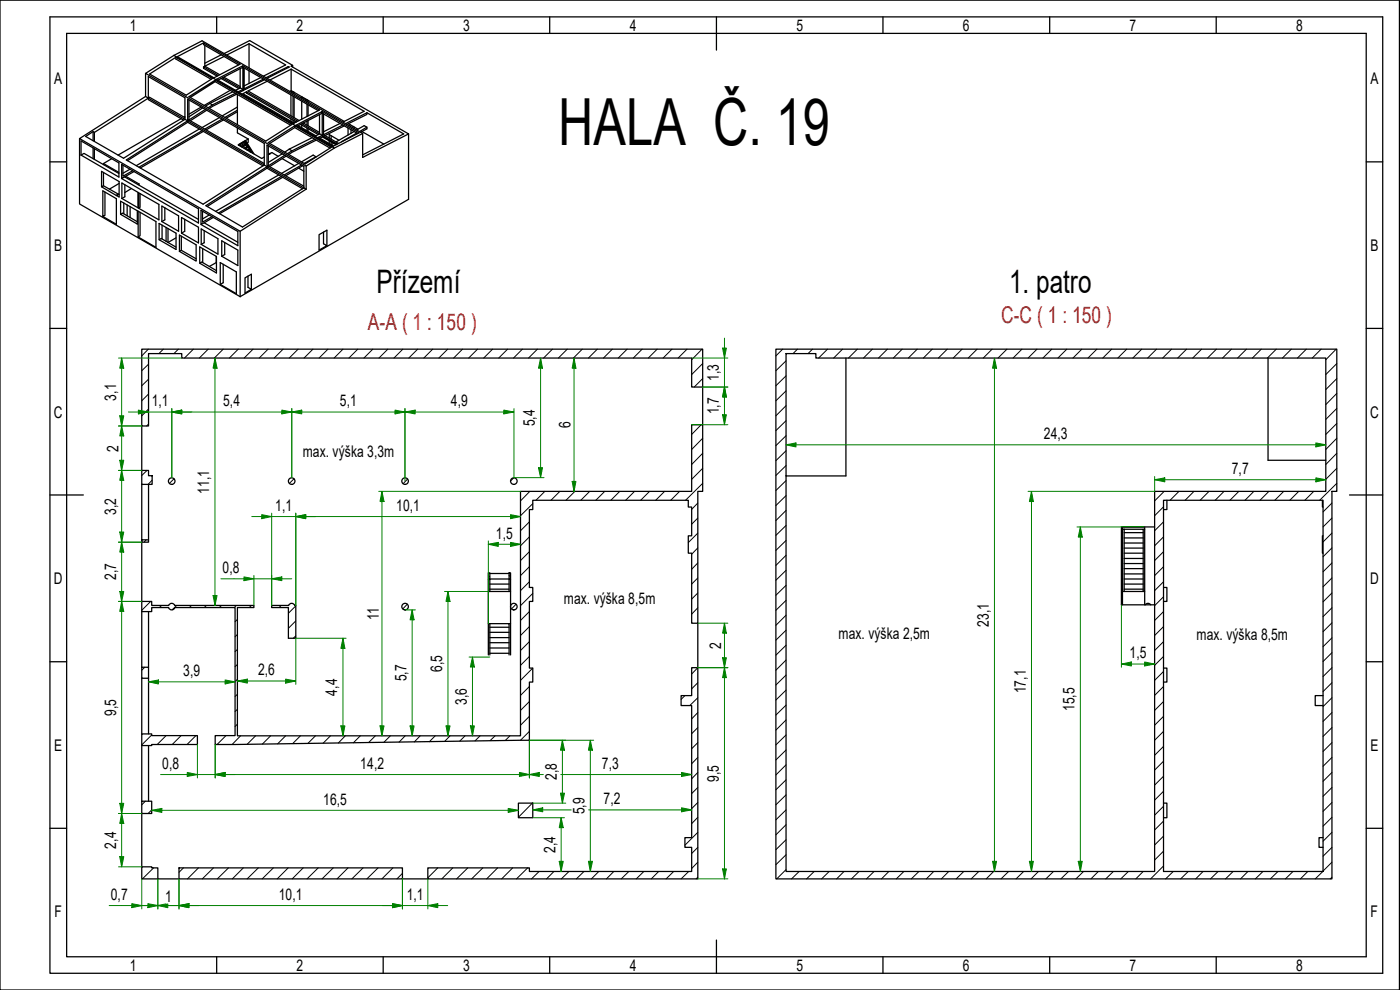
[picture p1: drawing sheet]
<svg xmlns="http://www.w3.org/2000/svg" width="420mm" height="297mm" viewBox="0 0 420 297" stroke-linecap="round" stroke-linejoin="round" font-family="sans-serif">
<g fill="none" stroke="#000" stroke-width=".3">
<path d="M44.5 104.8l-2 2M44.6 118.2l-2.1 2.1M44.6 113.8l-2.1 1.9M44.6 109.3l-2.1 1.9M49 104.8l-1.3 1.3M53.5 104.8l-1.3 1.3M58 104.8l-2.6 2.6M62.5 104.8l-2.7 2.6M67 104.8l-2.7 2.6M71.5 104.8l-2.7 2.6M75.9 104.8l-2.6 2.6M80.5 104.8l-2.7 2.6"/>
<path d="M85 104.8l-2.7 2.6M89.5 104.8l-2.7 2.6M93.9 104.8l-2.7 2.6M98.4 104.8l-2.6 2.6M102.9 104.8l-2.6 2.6M107.4 104.8l-2.7 2.6M111.9 104.8l-2.7 2.6M116.4 104.8l-2.7 2.6M120.9 104.8l-2.7 2.6M125.3 104.8l-2.6 2.6M129.9 104.8l-2.7 2.6M134.4 104.8l-2.7 2.6"/>
<path d="M138.8 104.8l-2.7 2.6M143.3 104.8l-2.6 2.6M147.8 104.8l-2.6 2.6M152.3 104.8l-2.6 2.6M156.8 104.8l-2.7 2.6M161.3 104.8l-2.7 2.6M165.8 104.8l-2.7 2.6M170.2 104.8l-2.6 2.6M174.8 104.8l-2.7 2.6M179.3 104.8l-2.7 2.6M183.8 104.8l-2.7 2.6M188.2 104.8l-2.7 2.6"/>
<path d="M192.7 104.8l-2.6 2.6M197.2 104.8l-2.6 2.6M201.7 104.8l-2.7 2.6M206.2 104.8l-2.7 2.6M210.7 104.8l-3.1 3.1M210.9 109.1l-3.3 3.3M210.9 113.6l-2.6 2.5M234.9 104.8l-2 2M235.9 117.3l-3 3M235.9 112.8l-3 2.9M235.9 108.3l-3 2.9M239.3 104.8l-1.3 1.3"/>
<path d="M243.8 104.8l-1.3 1.3M248.3 104.8l-2.6 2.6M252.9 104.8l-2.7 2.6M257.3 104.8l-2.7 2.6M261.8 104.8l-2.7 2.6M266.3 104.8l-2.6 2.6M270.8 104.8l-2.7 2.6M275.3 104.8l-2.7 2.6M279.8 104.8l-2.7 2.6M284.3 104.8l-2.7 2.6M288.7 104.8l-2.6 2.6M293.2 104.8l-2.6 2.6"/>
<path d="M297.8 104.8l-2.7 2.6M302.2 104.8l-2.7 2.6M306.7 104.8l-2.7 2.6M311.2 104.8l-2.7 2.6M315.7 104.8l-2.7 2.6M320.2 104.8l-2.7 2.6M324.7 104.8l-2.7 2.6M329.2 104.8l-2.7 2.6M333.6 104.8l-2.6 2.6M338.1 104.8l-2.6 2.6M342.6 104.8l-2.6 2.6M347.1 104.8l-2.7 2.6"/>
<path d="M351.6 104.8l-2.7 2.6M356.1 104.8l-2.7 2.6M360.6 104.8l-2.7 2.6M365.1 104.8l-2.7 2.6M369.6 104.8l-2.7 2.6M374.1 104.8l-2.7 2.6M378.5 104.8l-2.6 2.6M383 104.8l-2.6 2.6M387.5 104.8l-2.6 2.6M392 104.8l-2.6 2.6M396.5 104.8l-2.7 2.6M401 104.8l-3.1 3.1"/>
<path d="M401.2 118l-3.3 3.4M401.2 113.6l-3.3 3.3M401.2 109.1l-3.3 3.3M44.6 127.2l-.6 .6M44.6 122.7l-2.1 2.1M210.4 127.4l-2.8 3M210.9 136l-3.3 3.4M210.9 131.5l-3.3 3.4M235.9 139.7l-3 3M235.9 135.2l-3 3M235.9 130.7l-3 3M235.9 126.2l-3 3"/>
<path d="M235.9 121.7l-3 3.1M401.2 136l-3.3 3.4M401.2 131.5l-3.3 3.4M401.2 127l-3.3 3.4M401.2 122.5l-3.3 3.3M44.1 141.1l-1.6 1.6M45.7 144.1l-1.3 1.2M52.3 143.6l-1.4 1.4M88.3 143.6l-1.4 1.4M122.3 143.7l-1.3 1.4M154.2 143.4l-.9 .9M158.9 156.6l-2.7 2.6"/>
<path d="M159 147.4l-2.8 2.9M159.9 151.1l-3.7 3.6M163.5 147.4l-2.7 2.7M168 147.4l-2.6 2.7M172.5 147.4l-2.6 2.7M177 147.4l-2.7 2.7M181.5 147.4l-2.7 2.7M186 147.4l-2.7 2.7M190.4 147.4l-2.6 2.7M194.9 147.4l-2.6 2.7M199.5 147.4l-2.7 2.7M204 147.4l-2.7 2.7"/>
<path d="M209.4 159.9l-2.8 2.9M209.4 155.4l-1.8 1.9M209.4 150.9l-1.8 1.9M210.9 145l-5.2 5.1M210.9 140.5l-3.3 3.3M235.9 157.7l-3 2.9M235.9 153.1l-3 3.1M235.9 148.7l-3 3M235.9 144.2l-3 3M349.2 156.6l-2.7 2.6M349.2 152.1l-2.7 2.6M349.4 147.4l-2.9 2.9"/>
<path d="M353.8 147.4l-2.6 2.7M358.3 147.4l-2.6 2.7M362.8 147.4l-2.6 2.7M367.3 147.4l-2.6 2.7M371.8 147.4l-2.7 2.7M376.3 147.4l-2.7 2.7M380.8 147.4l-2.7 2.7M385.3 147.4l-2.7 2.7M389.8 147.4l-2.7 2.7M394.3 147.4l-2.7 2.7M399.7 159.9l-2.6 2.7M399.7 155.4l-2.6 2.7"/>
<path d="M399.7 150.9l-2.6 2.7M401.2 145l-5.2 5.1M401.2 140.5l-3.3 3.3M43.9 162l-.7 .7M146.6 172.6l.4 .6M152.8 172.6l.4 .5M158.9 174.5l-2.7 2.7M158.9 170l-2.7 2.7M158.9 165.5l-2.7 2.7M158.9 161.1l-2.7 2.7M159.9 178l-3.7 3.7M209.4 177.9l-1.8 1.9"/>
<path d="M209.4 173.4l-1.8 1.8M209.4 168.9l-1.8 1.9M209.4 164.4l-1.8 1.9M235.9 175.6l-3 3M235.9 171.1l-3 3M235.9 166.6l-3 3.1M235.9 162.2l-3 2.9M349.2 179.1l-2.7 2.6M349.2 174.5l-2.7 2.7M349.2 170l-2.7 2.7M349.2 165.5l-2.7 2.7M349.2 161.1l-2.7 2.7"/>
<path d="M399.7 177.9l-2.6 2.7M399.7 173.4l-2.6 2.7M399.7 168.9l-2.6 2.7M399.7 164.4l-2.6 2.7M45.2 180.5l-2.7 2.6M48.5 181.7l-.7 .6M53 181.7l-1.3 1.2M57.5 181.7l-.7 .6M62 181.7l-.7 .6M66.5 181.7l-.7 .6M70.9 181.7l-.6 .6M71.2 199.4l-.7 .6"/>
<path d="M71.2 194.9l-.7 .6M71.2 190.4l-.7 .7M71.2 185.9l-.7 .6M75.4 181.7l-.6 .6M84.4 181.7l-.6 .6M88.8 186.3l-2.2 2.2M88.8 181.8l-2.2 2.2M88.8 190.8l-.8 .7M122.2 181.3l-1.3 1.4M154.9 181.3l-1.4 1.4M158.9 197l-2.7 2.6M158.9 192.5l-2.7 2.7"/>
<path d="M158.9 188l-2.7 2.7M158.9 183.5l-2.7 2.7M209.4 186.9l-.1 .1M209.4 182.4l-1.8 1.9M235.9 198l-3 3.1M235.9 193.6l-3 3M235.9 189.1l-3 3M235.9 184.6l-3 3M235.9 180.1l-3 3M349.2 197l-2.7 2.6M349.2 192.5l-2.7 2.7M349.2 188l-2.7 2.7"/>
<path d="M349.2 183.5l-2.7 2.7M399.7 195.8l-2.6 2.7M399.7 191.4l-2.6 2.6M399.7 186.9l-2.6 2.6M399.7 182.4l-2.6 2.6M43.4 200.2l-.9 .9M71.2 217.3l-.7 .7M71.2 212.8l-.7 .7M71.2 208.3l-.7 .7M71.2 203.8l-.7 .7M158.9 219.4l-2.7 2.7M158.9 214.9l-2.7 2.7"/>
<path d="M158.9 210.5l-2.7 2.7M158.9 206l-2.7 2.6M159.9 200.5l-3.7 3.6M205.5 208.7l-1.1 1.2M209.4 218.3l-1.8 1.8M209.4 213.8l-1.8 1.9M209.4 209.3l-2.4 2.4M209.4 204.8l-1.8 1.9M209.4 200.3l-1.8 1.9M235.9 216l-3 3.1M235.9 211.6l-3 3M235.9 207.1l-3 2.9"/>
<path d="M235.9 202.6l-3 2.9M349.2 219.4l-2.7 2.7M349.2 214.9l-2.7 2.7M349.2 210.5l-2.7 2.7M349.2 206l-2.7 2.6M349.2 201.5l-2.7 2.6M399.7 218.3l-2.6 2.7M399.7 213.8l-2.6 2.7M399.7 209.3l-2.6 2.7M399.7 204.8l-2.6 2.7M399.7 200.3l-2.6 2.7M45.5 220.5l-3 3"/>
<path d="M49.8 220.7l-2.6 2.7M54.4 220.7l-2.7 2.7M58.8 220.7l-2.7 2.7M67.8 220.7l-2.6 2.7M72.2 220.8l-2.5 2.6M76.7 220.8l-2.5 2.5M81.2 220.8l-2.5 2.5M85.7 220.8l-2.4 2.4M90.2 220.8l-2.4 2.3M94.7 220.8l-2.3 2.3M99.2 220.8l-2.2 2.2M103.6 220.8l-2.1 2.1"/>
<path d="M108.1 220.8l-2.1 2.1M112.6 220.8l-2 2M117.2 220.8l-2 1.9M121.6 220.8l-1.8 1.9M126.1 220.8l-1.8 1.8M130.6 220.8l-1.8 1.8M135.1 220.8l-1.7 1.7M139.6 220.8l-1.6 1.6M144.1 220.8l-1.5 1.5M148.6 220.8l-1.5 1.4M153 220.8l-1.4 1.4M209.4 236.3l-1.8 1.8"/>
<path d="M209.4 231.8l-1.8 1.9M209.4 227.3l-1.8 1.9M209.4 222.8l-1.8 1.8M235.9 238.5l-3 3M235.9 234l-3 3M235.9 229.5l-3 3M235.9 225l-3 3M235.9 220.5l-3 3M349.2 237.4l-2.7 2.7M349.2 232.9l-2.7 2.7M349.2 228.4l-2.7 2.7M349.2 224l-2.7 2.6"/>
<path d="M399.7 236.3l-2.6 2.6M399.7 231.8l-2.6 2.6M399.7 227.3l-2.6 2.6M399.7 222.8l-2.6 2.7M43.6 240.4l-1.1 1.1M45.5 243l-1.1 1.1M159.8 241l-4.2 4.2M209.4 258.7l-1.8 1.9M209.4 254.2l-1.8 1.9M209.4 249.7l-3.9 3.9M209.4 245.2l-1.8 1.9M209.4 240.8l-1.8 1.8"/>
<path d="M235.9 256.5l-3 2.9M235.9 252l-3 2.9M235.9 247.4l-3 3.1M235.9 243l-3 3M349.2 259.8l-3.9 3.9M349.2 255.4l-2.7 2.6M349.2 250.9l-2.7 2.6M349.2 246.4l-2.7 2.6M349.2 241.9l-2.7 2.7M399.7 258.7l-2.6 2.7M399.7 254.2l-2.6 2.7M399.7 249.7l-2.6 2.7"/>
<path d="M399.7 245.2l-2.6 2.7M399.7 240.8l-2.6 2.6M46.1 260.4l-3.4 3.3M47.4 263.6l-.2 .1M55.1 260.4l-1.4 1.3M59.6 260.4l-3.3 3.3M64.1 260.4l-3.4 3.3M68.6 260.4l-3.4 3.3M73 260.4l-3.3 3.3M77.5 260.4l-3.3 3.3M82 260.4l-3.3 3.3M86.5 260.4l-3.3 3.3"/>
<path d="M91 260.4l-3.3 3.3M95.5 260.4l-3.4 3.3M100 260.4l-3.4 3.3M104.5 260.4l-3.3 3.3M109 260.4l-3.4 3.3M113.5 260.4l-3.4 3.3M117.9 260.4l-3.3 3.3M120.8 262.1l-1.7 1.6M131.4 260.4l-3 3M135.9 260.4l-3.3 3.3M140.4 260.4l-3.4 3.3M144.9 260.4l-3.4 3.3"/>
<path d="M149.4 260.4l-3.4 3.3M153.9 260.4l-3.3 3.3M158.4 260.4l-3.4 3.3M161.8 261.5l-2.3 2.2M166.2 261.5l-2.2 2.2M170.8 261.5l-2.3 2.2M175.3 261.5l-2.3 2.2M179.7 261.5l-2.2 2.2M184.2 261.5l-2.2 2.2M188.7 261.5l-2.3 2.2M193.2 261.5l-2.3 2.2M197.7 261.5l-2.2 2.2"/>
<path d="M202.2 261.5l-2.3 2.2M206.7 261.5l-2.3 2.2M209.4 263.2l-.5 .5M235.9 260.9l-2.8 2.8M239.8 261.5l-2.2 2.2M244.3 261.5l-2.2 2.2M248.9 261.5l-2.3 2.2M253.3 261.5l-2.2 2.2M257.8 261.5l-2.3 2.2M262.3 261.5l-2.3 2.2M266.8 261.5l-2.3 2.2M271.3 261.5l-2.3 2.2"/>
<path d="M275.8 261.5l-2.3 2.2M280.2 261.5l-2.2 2.2M284.7 261.5l-2.2 2.2M289.2 261.5l-2.2 2.2M293.8 261.5l-2.3 2.2M298.2 261.5l-2.2 2.2M302.7 261.5l-2.3 2.2M307.2 261.5l-2.3 2.2M311.7 261.5l-2.3 2.2M316.2 261.5l-2.3 2.2M320.7 261.5l-2.3 2.2M325.2 261.5l-2.3 2.2"/>
<path d="M329.6 261.5l-2.2 2.2M334.1 261.5l-2.2 2.2M338.6 261.5l-2.2 2.2M343.1 261.5l-2.2 2.2M352.1 261.5l-2.3 2.2M356.6 261.5l-2.3 2.2M361.1 261.5l-2.3 2.2M365.6 261.5l-2.3 2.2M370.1 261.5l-2.3 2.2M374.5 261.5l-2.2 2.2M379 261.5l-2.3 2.2M383.5 261.5l-2.2 2.2"/>
<path d="M388 261.5l-2.2 2.2M392.5 261.5l-2.2 2.2M397 261.5l-2.3 2.2M399.7 263.2l-.5 .5"/>
</g>
<g fill="none" stroke="#000" stroke-width=".38">
<path d="M52.8 17.2v.5l10.6 6.1M61.1 12.9l-7.9 4.1 11 6.4 7.9-4.2-11-6.3v.5l10.5 6.1M61.5 13.6v6.3M61.5 19.9l-.4 .2M61.5 19.9l4.4 2.5M66.4 16.4l-4.9 2.6M67.2 16.9l-5.7 3M67.3 16.1l7.6-3.9 12.9 7.4-.4 .3 35.2 20.3-13.8 7v-7.1l-48.2-27.9-8.4 4.4M72.9 19.7l23 13.3-7.9 4.1-23-13.3 7.9-4.1v.5l22.6 13M74.7 13.1l-6.6 3.4M74.7 13.1l11 6.4-6.6 3.3M74.7 13.1v7.2"/>
<path d="M86.5 20l.3 .1-6.6 3.4M86.5 20l-6.6 3.3M86.5 20v.3M87.8 19.6v.5M27.9 39.5v2.7M28.3 39.7v2.7M43.7 22l8.5-5.4 48.1 27.8-8.4 5.4zM43.7 28.9l-19.8 12.7 48.2 27.8 19.8-12.6M43.7 28.9l.8 .5M43.7 22v6.9M44.5 29.4l-16.2 10.3-.4-.2-2.2 1.4 11.4 6.6 18.4-11.7M44.5 29.4v.5l10.6 6.2"/>
<path d="M44.5 29.4v-6.4l11 6.3v6.5M44.5 29.4l.4-.2 10.6 6.1M44.5 29.4l11 6.4M44.9 22.2l7.9-5 11 6.3-7.9 5.1zM54.4 35.6l-19 10.9M55.5 35.8l.8 .4M55.5 35l-.3 .1M56.3 36.2v.5l22.6 13.1M56.3 36.2l-18.4 11.8 23.1 13.3 18.3-11.8M56.3 36.7l-18 11.5M56.3 36.2l23 13.3M56.7 36l-.4 .2v-6.4l23 13.2v6.5"/>
<path d="M56.7 30v6M56.7 36l22.6 13.1M59.8 38.7l-18.9 11M60.4 32.1l-3.7 2.2M60.6 39.2l-18.9 11M60.8 32.4l-4.1 2.6M61 39.4l-18.9 11M61.7 32.8l-5 3.2M62 33.1l-4.9 3.1M63 31l.8 .5M63 31l-1.3 .9M63.8 31.5l-1.4 .9"/>
<path d="M64.6 24.1l23 13.2-7.8 5-23.1-13.3 7.9-4.9v.4l-7.5 4.8M64.6 24.5l22.6 13.1M65.5 22.7l-4.4-2.6v.4l4.1 2.3M65.8 35.3l-5.2 3M66.4 23.5l5.3 3.1M66.7 35.7l-5.2 3M66.7 23.4l5.4 3-1.4 .7M67.1 36l-5.3 3M67.2 23.2l4.9 2.8M69.1 27.1l-7.9 4.6M69.8 27.5l-6.8 3.5M70.7 28l-6.9 3.5"/>
<path d="M71.1 28.2l-8.3 4.4M71.2 32.1l-4.5 2.7M71.2 33.1l-3.7 2.1M71.2 33.5l-3.3 2M71.2 28.4v9.1M71.2 38.4v1.5l3.3 1.8M72.1 20.6v5.7l.8 .5-1.4 .7M72.9 27.2v-.4l.3 .2-1.4 .7M73.3 20.4v6.3l-.4 .1v-6.6l-7.5 3.9M74 27.5l-1.1 .6 15.4 8.8v-.7M74 27.5v.4l15 8.7M74 27.5l15.3 8.9"/>
<path d="M74.7 21.3v3.8M78.2 23.3l-4.9 2.5M79.1 23.7l-5.8 3 .3 .1 5.8-2.9M80.2 24.4l-5.8 2.9 15.4 8.9M87.3 27.2v.4M87.3 28.5v6.3M87.3 35.7v.7M87.4 27.2l.6 .3M87.4 20.8v6.4l15.9 9.2M87.4 20.8l-6.4 3.2M87.4 20.8l21.9 12.6-6.4 3.2M87.9 27.6v.4"/>
<path d="M87.9 28.9v6.3M87.9 36v.8M88.3 27.7v.4M88.3 29.1v6.2M88.5 37.8v.5l-7.5 4.7M88.5 38.3l10.6 6.1M90.2 37.3l5.3 3.1M90.6 29.1v.3M90.6 30.4v5.4M90.6 37.5v.8M90.6 29.1l1.6 .9M90.6 37.1l5.3 3.1-1.1 .6-5.3-3.1"/>
<path d="M91 36.9l4.9 2.8M92.1 30v.4M92.1 31.3v3.7M92.1 36.3v1.3M92.1 38.4v.8M92.5 30.1v.5M92.5 31.5v3.3M92.5 36.2v1.6M92.5 38.6v.8M95.9 34.3v5.8l.8 .5-1.1 .6 4.5 2.6M96.7 33.5l11.1 6.4-7.9 4-11.1-6.3 7.9-4.1v.5l-7.4 3.8M97.1 34.1v6.3l-.4 .2v-6.6l10.6 6.1"/>
<path d="M102.1 37l-5 2.5M102.9 37.5l-5.8 2.9 4.5 2.6M103.3 37.8l-5.8 2.9M104.5 38.4v2.1M104.6 37.1l2.8 1.7M105.2 37.5l-.4 .2M105.3 38.9v1.1M106 38l-.3 .2M106.2 39.5l-5.4 3.1M106.3 38.1v.5M107.1 39.9l-4.6 2.6M107.9 39.5l2.2-1.4v.6l-1.8 1"/>
<path d="M108.6 39.5l6.6 3.7M110.1 33.8v.5l-6 3M110.1 33.8l11.1 6.4-12.4 6.3M110.1 33.8l-6.3 3.3M110.1 38.1l-.8-.4-2.2 1.3M23.9 41.6v19.6l48.2 27.8M24.3 46.5l.9-.5 10.5 6.1M24.3 42.3l11.4 6.6v4.2l-11.4-6.6zM27.9 44.4v3.2M28.3 44.6v3.3M30.5 56.1l5.3 3v-4.6l-5.3-3.1v4.7l.6-.4 4.5 2.6M31.1 49.1v.3"/>
<path d="M31.1 51.7v4M31.1 49.1l4.6 2.6M31.5 57.6v7l-.6 .3v-7.6l4 2.3v7.7l-4-2.4M33.5 47.6l-2.4 1.5M34.9 58.7l.7-.4zM35.6 58.3l.2 .1M35.8 55l-3 1.8M36.6 54.9l4.8 2.8v4.6l-4.8-2.8zM36.9 49.6v3.3l2.9-1.7M37.4 53.1l22.2 12.7M37.5 55.4v3.6l-.9 .5M37.7 52.9l4.1 2.3-.3 .2"/>
<path d="M39 50.8l-2.1 1.2M39.4 56.6l-1.9 1.2M40.2 51.5l-3.7 2.1v-4.3l23.1 13.4v4.2l-23.1-13.3M42 58.1v4.1l-.4 .3v-4.7l6.1 3.5v4.7l-6.1-3.5M71.6 43.4v.1M71.8 43.5l.1 .2M71.9 43.4h-.3l2-1.2 2.3 3.8M71.9 43.4l.3 .5M73.3 44.5l1.1-.7-1.1 .8M73.7 42.8l.3 .2-1.6 1M73.7 42.8v-.3l-1.8 .9M73.7 42.8l-1.6 .9"/>
<path d="M73.8 43.3l.1 .2M73.8 42.3l2.4 3.9M74 43l-1.5 1.1M74.2 45l.7-.4-.7 .5M74.2 44.1l.2 .1M74.4 43.8l-.5-.3-1.1 .7M74.5 41.7v1l-.3 .2M74.5 41.7l-3 1.8 7 4 .8-.4M74.5 45.2l.4-.2 .5 .3M74.7 44.8l.2 .2M74.9 44.6l-.5-.4-.7 .5M75 45.5l.4-.2-.3 .3"/>
<path d="M75.2 45.5v.1M79.3 49.5l.8 .5M80.1 50v.5l10.7 6.1M80.1 50l-18.3 11.7 11 6.4 18.4-11.7M80.1 50.5l-17.9 11.5M80.1 50l11.1 6.4M80.5 49.8l-.4 .2v-6.5l11.1 6.4v6.5M80.5 42.8l8-5 10.9 6.4-7.8 5zM80.5 49.8l10.7 6.1M80.5 43.7v6.1M80.5 46.4l1.1-.6 1.9 1.1M81.2 46l-.5 .3"/>
<path d="M83.6 52.5l-18.9 10.9M84.5 52.9l-19 11M84.7 46.2l-4.2 2.6M84.7 47.6l3.8 2.2M84.8 53.2l-18.9 10.9M85.5 46.6l-5 3.2M85.9 46.8l-4.9 3.2M86.8 44.8l.8 .5M86.8 44.8l-1.3 .8M87.6 45.3l-1.3 .8M89.7 49l-5.2 3.1M89.7 50.5l1.5 .9"/>
<path d="M90.5 49.5l-5.2 3M90.9 49.7l-5.2 3.1M91.2 56.4l.7 .4M91.9 49.8v7M93.7 41.3l-6.9 3.5M94.5 41.8l-6.9 3.5M94.8 42l-8.1 4.3M94.8 47.1l-3.5 1.9M94.8 47l-.8-.5-3.5 2.1M96.8 41.1l-.8 .4M98.8 41.4v-1l2.9 1.7M98.8 42.3v.7"/>
<path d="M99.4 40.8v1M99.4 42.6v.8M100.1 43l-.7 .4M101.2 43.2l-4.5-2.6v.5l4.1 2.3M108.8 40.1l-8.5 4.3M122.6 40.2v19.6l-50.5 29.2M36.2 64.3v-3.9l5 2.8v4l-5-2.9 .6-.4 4.4 2.6M37.1 60.9v3.2M38.2 61.5v3.3M39.1 62v3.3M41.5 63.4l5.3 3.1v7.7l-5.3-3.1zM42 63.7v7l-.5 .4"/>
<path d="M47.8 67l5 3v4.9l-5-3zM47.8 71.9l.6-.3 4.4 2.6M48.6 61.8l5 3v4.6l-5-2.9zM48.6 67.5v4.2M49.5 62.3v3.7l-.9 .5M49.8 68.2v4.2M50.4 68.6v4.2l2.4-1.4M53.8 70.5l5.1 3v4.8l-5.1-2.9zM54.4 70.9v4.2l-.6 .3M54.4 75.1l4.5 2.5M54.5 65.3l5.1 2.9v4.7l-5.1-2.9zM55.4 65.8v3.6l-.9 .6"/>
<path d="M59.9 74.1l5.1 2.8v5l-5.1-2.9zM59.9 79l.6-.4 4.5 2.6M60.4 68.7l5 2.9v4.6l-5-2.9zM60.8 63.4v3.3l2.8-1.7M60.8 74.6v4.2M61.3 66.9l10.1 5.8M61.3 69.2v3.6l-.9 .5M62.8 64.5l-2 1.2M64.1 65.2l-3.8 2.2v-4.3l11.1 6.4v4.2l-11.1-6.3M64.9 76.9v1.9l-2 1.1M66.1 78.8l4.8 2.8v6.5l-4.8-2.8zM66.5 72.2l4.9 2.8v4.7l-4.9-2.8z"/>
<path d="M67 79.3v5.5l-.9 .5M67.4 72.8v3.6l-.9 .5M72.1 69.4v19.6M97.1 69.6v3.5l1 .6-2.3 1.3v-4.6l2.3-1.3v4.6M74.4 82.9v3.3l1 .6-1.9 1.1v-4.5l1.9-1.1v4.5M42.5 104.8h168.4v11.3h-3.3v-8.7h-153.1v-1.3h-9.9v21.7h-2.1zM210.9 116.1v11.3M232.9 104.8h168.3v42.6h-1.5v116.3h-166.8zM235.9 106.1h9v1.3h153v40h-51.4v114.1h-110.6zM253.9 107.4v35.4h-18M380.6 107.4v30.7h17.3M42.5 127.8v13.3"/>
<path d="M42.5 141.1h2.1v1.6h1.1v2.6h-3.2zM42.5 145.3v16.7M44.6 145.3v16.7M235.9 142.7l.1 .1M336.9 158.8v18.7h.5M337.4 158.8h5.7v18.7h-5.7M337.4 158.8h-.5v-.7h6.6v.7h-.4M337.4 159.8h5.7M337.4 158.8v18.7M343.5 158.8v18.7h-.4M346.5 158.1h-10v23.4h10M349.2 150.1h47.9v111.4h-47.9z"/>
<path d="M350.2 150.1v2.8h-1M396.9 150.1v2h.2M42.5 162h2.1v.7h-2.1zM42.5 162.7v17.8M146.6 173.8v3.7h.4M146.6 177.5v9.6M147 173.8v-1.9h-.4v1.9h.4v3.7M147 172.1h5.8M147 176.8h5.8M147 175.2h5.8M147 173.7h5.8M152.8 171.9h.4v1.9h-.4z"/>
<path d="M152.8 173.8v3.7M153.2 173.8v3.7h-6.2M153.2 177.5v9.6M336.9 177.5v4M337.4 176.8h5.7M337.4 175.2h5.7M337.4 173.7h5.7M337.4 172.2h5.7M337.4 170.6h5.7M337.4 169.1h5.7M337.4 167.6h5.7M337.4 166h5.7"/>
<path d="M337.4 164.5h5.7M337.4 162.9h5.7M337.4 161.4h5.7M343.5 177.5v4M349.2 176.3h1v4.2h-1M397.1 160.8h-.2v5.2h.2M42.5 183.5v16.7M44.6 183.5v16.7M50.6 182.3a.98 .98 0 0 0 .9 .7 .98 .98 0 0 0 1-.7M50.6 181.7h-5.1v-1.2h-3v3h3v-1.2h5.1M52.5 181.7a.98 .98 0 0 0-1-.7 .98 .98 0 0 0-.9 .7M52.5 181.7h23.7v.6h-5v38.5h85v-73.4h51.4v-20h3.3v20h-1.5v39.6h-1.8v-21h-1v-5.2h1v-8.7h-1v-2h-46.7v2.8h-1v23.4h1v4.2h-1v20h1v4.1h-1v17.5l-94.3 1.3v-2.7h5.9v-38.4h-18"/>
<path d="M88.5 181.7h.3v9.8h-2.2v-9.2h-5.1v-.6h5.1a.98 .98 0 0 1 .9-.7 .98 .98 0 0 1 1 .7M147 187.1h5.8v9.4M147 187.1h-.4v9.4M147 187.1v9.4M147 196h5.8M147 194.4h5.8M147 192.8h5.8M147 191.3h5.8M147 189.7h5.8M147 188.2h5.8M152.8 187.1h.4v9.4M209.4 187v13.3"/>
<path d="M343.7 181.5a.98 .98 0 0 1 1.7 0M42.5 200.2h2.1v3.3h-2.1zM42.5 203.5v16.7M44.6 203.5v16.7M349.2 200.5h1v4.1h-1M397.1 208.7h-2.4v3h2.4M42.5 220.2h3v.5h13.7v2.7h-13.7v.3h-3zM42.5 223.7v16.7M44.6 223.7v16.7M42.5 240.4h3v3.7h-3zM42.5 244.1v16M155.6 241h4.3v4.3h-4.3z"/>
<path d="M349.2 241h1v4.3h-1M397.1 251.3h-1.2v2.9h1.2M42.5 260.1h3v.3h1.9v3.3h-4.9zM47.4 263.7h6.3M53.7 260.4h67.1v3.3h-67.1zM120.8 263.7h7.6M128.4 260.4h30.5v1.1h48.7v-7.3h-2.1v-2.9h2.1v-39.6h-3.2v-3h3.2v-8.4h1.8v63.4h-81z"/>
<circle cx="51.5" cy="144.4" r=".98"/>
<circle cx="87.5" cy="144.4" r=".98"/>
<circle cx="121.6" cy="144.4" r=".98"/>
<circle cx="154.2" cy="144.4" r=".98"/>
<circle cx="121.6" cy="182" r=".98"/>
<circle cx="154.2" cy="182" r=".98"/>
</g>
<g fill="#000">
<circle cx="34.9" cy="58.7" r=".19"/>
<circle cx="80.7" cy="46.3" r=".19"/>
</g>
<g fill="none" stroke="#000" stroke-width=".38">
<path d="M15 5.1h400v286.9h-400zM65 5.1v4.9M115 5.1v4.9M165 5.1v4.9M265 5.1v4.9M315 5.1v4.9M365 5.1v4.9M15 48.6h5M410 48.6h5M15 98.5h5M410 98.5h5M15 198.6h5"/>
<path d="M410 198.6h5M15 248.5h5M410 248.5h5M65 287.1v4.9M115 287.1v4.9M165 287.1v4.9M265 287.1v4.9M315 287.1v4.9M365 287.1v4.9"/>
</g>
<path d="M20 10h390v277.1h-390zM215 5.1v9.9M15 148.5h10M405 148.5h10M215 282.1v9.9" fill="none" stroke="#000" stroke-width=".38"/>
<path d="M0 0h420v297h-420z" fill="none" stroke="#000" stroke-width=".38"/>
<path d="M172.3 144.4v3" fill="none" stroke="#008000" stroke-width=".3"/>
<path d="M171.7 144.4h1.1l-.5 3z" fill="#008000"/>
<path d="M172.3 107.4v3.1M171.7 144.4h1.1l-.5 3z" fill="none" stroke="#008000" stroke-width=".3"/>
<path d="M172.3 107.4l.5 3.1h-1.1z" fill="#008000"/>
<path d="M172.3 107.4l.5 3.1h-1.1zM172.3 110.5v33.9M217.4 124.4v3" fill="none" stroke="#008000" stroke-width=".3"/>
<path d="M216.9 124.4h1.1l-.6 3z" fill="#008000"/>
<path d="M217.4 116.1v3M216.9 124.4h1.1l-.6 3z" fill="none" stroke="#008000" stroke-width=".3"/>
<path d="M217.4 116.1l.6 3h-1.1z" fill="#008000"/>
<path d="M210.9 116.1h7.5M217.4 116.1l.6 3h-1.1zM217.4 116.1v8.3M207.6 127.4h10.8" fill="none" stroke="#008000" stroke-width=".3"/>
<path d="M217.4 116.1l.6 3h-1.1z" fill="#008000"/>
<path d="M217.4 116.1l.6 3M217.4 104.4v3" fill="none" stroke="#008000" stroke-width=".3"/>
<path d="M216.9 104.4h1.1l-.6 3z" fill="#008000"/>
<path d="M207.6 107.4h10.8M210.9 116.1h7.5M216.9 104.4h1.1l-.6 3zM216.9 119.1h1.1M217.4 101.5v2.9M217.4 107.4v8.7l-.5 2.6M217.4 119.1v3M114.6 147.4v3.1" fill="none" stroke="#008000" stroke-width=".3"/>
<path d="M114.6 147.4l.7 3.1h-1.3z" fill="#008000"/>
<path d="M114.6 147.4l.7 3.1h-1.3zM114.6 217.8v3" fill="none" stroke="#008000" stroke-width=".3"/>
<path d="M114 217.8h1.3l-.7 3z" fill="#008000"/>
<path d="M113.7 147.4h42.5M114.6 150.5v67.3M141.8 197.2v2.9M114 217.8h1.3l-.7 3z" fill="none" stroke="#008000" stroke-width=".3"/>
<path d="M141.8 197.2l.6 2.9h-1.2z" fill="#008000"/>
<path d="M141.8 197.2l.6 2.9h-1.2zM141.8 217.8v3" fill="none" stroke="#008000" stroke-width=".3"/>
<path d="M141.2 217.8h1.2l-.6 3z" fill="#008000"/>
<path d="M146.6 163.3h2.9M140.8 197.2h6.2M141.2 217.8h1.2l-.6 3zM141.8 200.1v17.7" fill="none" stroke="#008000" stroke-width=".3"/>
<path d="M146.6 163.3l2.9-.6v1.2z" fill="#008000"/>
<path d="M146.6 163.3l2.9-.6v1.2zM153.2 163.3h3" fill="none" stroke="#008000" stroke-width=".3"/>
<path d="M153.2 162.7l3 .6-3 .6z" fill="#008000"/>
<path d="M146.6 162.3v24.8M149.5 163.3h3.7M153.2 162.7l3 .6-3 .6zM134.4 217.8v3" fill="none" stroke="#008000" stroke-width=".3"/>
<path d="M133.9 217.8h1.2l-.7 3z" fill="#008000"/>
<path d="M134.4 177.5v3M133.9 217.8h1.2l-.7 3z" fill="none" stroke="#008000" stroke-width=".3"/>
<path d="M134.4 177.5l.7 3h-1.2z" fill="#008000"/>
<path d="M162.2 140.3v3M133.4 177.5h13.2M134.4 177.5l.7 3h-1.2zM134.4 180.5v37.3" fill="none" stroke="#008000" stroke-width=".3"/>
<path d="M161.6 140.3h1.2l-.6 3z" fill="#008000"/>
<path d="M162.2 107.4v3.1M161.6 140.3h1.2l-.6 3z" fill="none" stroke="#008000" stroke-width=".3"/>
<path d="M162.2 107.4l.6 3.1h-1.2z" fill="#008000"/>
<path d="M162.2 107.4l.6 3.1h-1.2zM162.2 110.5v29.8M36.5 127.8v3M154.2 143.3h9.1" fill="none" stroke="#008000" stroke-width=".3"/>
<path d="M36.5 127.8l.6 3h-1.2z" fill="#008000"/>
<path d="M36.5 127.8l.6 3h-1.2zM36.5 138.1v3" fill="none" stroke="#008000" stroke-width=".3"/>
<path d="M35.9 138.1h1.2l-.6 3z" fill="#008000"/>
<path d="M36.5 107.4v3.1M35.6 127.8h6.9M35.9 138.1h1.2l-.6 3zM36.5 130.8v7.3M35.6 141.1h6.9" fill="none" stroke="#008000" stroke-width=".3"/>
<path d="M36.5 107.4l.6 3.1h-1.2z" fill="#008000"/>
<path d="M36.5 107.4l.6 3.1h-1.2zM36.5 124.8v3" fill="none" stroke="#008000" stroke-width=".3"/>
<path d="M35.9 124.8h1.2l-.6 3z" fill="#008000"/>
<path d="M35.6 107.4h18.9M36.5 110.5v14.3M35.6 127.8h6.9M35.9 124.8h1.2l-.6 3zM41.5 123.6h3.1" fill="none" stroke="#008000" stroke-width=".3"/>
<path d="M41.5 123l3.1 .6-3.1 .6z" fill="#008000"/>
<path d="M41.5 123l3.1 .6-3.1 .6zM51.6 123.6h2.9" fill="none" stroke="#008000" stroke-width=".3"/>
<path d="M51.6 123.6l2.9-.6v1.2z" fill="#008000"/>
<path d="M38.5 123.6h3M44.6 123.6h12.9M51.6 123.6l2.9-.6v1.2zM51.6 122.6v20.7" fill="none" stroke="#008000" stroke-width=".3"/>
<path d="M51.6 123.6l2.9-.6v1.2z" fill="#008000"/>
<path d="M51.6 123.6l2.9-.6v1.2zM84.6 123.6h3" fill="none" stroke="#008000" stroke-width=".3"/>
<path d="M84.6 123l3 .6-3 .6z" fill="#008000"/>
<path d="M51.6 122.6v20.7M54.5 123.6h30.1M84.6 123l3 .6-3 .6zM87.6 123.6h3M87.6 122.6v20.7" fill="none" stroke="#008000" stroke-width=".3"/>
<path d="M87.6 123.6l3-.6v1.2z" fill="#008000"/>
<path d="M87.6 123.6l3-.6v1.2zM118.6 123.6h2.9" fill="none" stroke="#008000" stroke-width=".3"/>
<path d="M118.6 123l2.9 .6-2.9 .6z" fill="#008000"/>
<path d="M87.6 122.6v20.7M90.6 123.6h28M118.6 123l2.9 .6-2.9 .6zM121.5 123.6h3.1M121.5 122.6v21.7" fill="none" stroke="#008000" stroke-width=".3"/>
<path d="M121.5 123.6l3.1-.6v1.2z" fill="#008000"/>
<path d="M121.5 123.6l3.1-.6v1.2zM151.2 123.6h3" fill="none" stroke="#008000" stroke-width=".3"/>
<path d="M151.2 123l3 .6-3 .6z" fill="#008000"/>
<path d="M121.5 122.6v20.7M124.6 123.6h26.6M151.2 123l3 .6-3 .6zM154.2 122.6v20.7M36.5 177.5v3" fill="none" stroke="#008000" stroke-width=".3"/>
<path d="M35.9 177.5h1.2l-.6 3z" fill="#008000"/>
<path d="M35.9 177.5h1.2l-.6 3zM36.5 162.7v3" fill="none" stroke="#008000" stroke-width=".3"/>
<path d="M36.5 162.7l.6 3h-1.2z" fill="#008000"/>
<path d="M36.5 159.6v3.1M35.6 162.7h6.9M36.5 162.7l.6 3h-1.2zM36.5 165.7v11.8M35.6 180.5h6.9" fill="none" stroke="#008000" stroke-width=".3"/>
<path d="M35.9 159.6h1.2l-.6 3.1z" fill="#008000"/>
<path d="M35.9 159.6h1.2l-.6 3.1zM36.5 141.1v3" fill="none" stroke="#008000" stroke-width=".3"/>
<path d="M36.5 141.1l.6 3h-1.2z" fill="#008000"/>
<path d="M35.6 141.1h6.9M36.5 141.1l.6 3h-1.2zM36.5 144.1v15.5M35.6 162.7h6.9M64.5 178.7v3" fill="none" stroke="#008000" stroke-width=".3"/>
<path d="M63.9 178.7h1.3l-.7 3z" fill="#008000"/>
<path d="M64.5 107.4v3.1M63.9 178.7h1.3l-.7 3z" fill="none" stroke="#008000" stroke-width=".3"/>
<path d="M64.5 107.4l.7 3.1h-1.3z" fill="#008000"/>
<path d="M64.5 107.4l.7 3.1h-1.3zM64.5 110.5v68.2M73.2 173.7h3" fill="none" stroke="#008000" stroke-width=".3"/>
<path d="M73.2 173.1l3 .6-3 .5z" fill="#008000"/>
<path d="M73.2 173.1l3 .6-3 .5zM81.5 173.7h3.1" fill="none" stroke="#008000" stroke-width=".3"/>
<path d="M81.5 173.7l3.1-.6v1.1z" fill="#008000"/>
<path d="M153.2 155h3M66.3 173.7h6.9M76.2 173.7h5.3M76.2 172.6v9.1M81.5 173.7l3.1-.6v1.1zM81.5 172.6v9.1M84.6 173.7h3" fill="none" stroke="#008000" stroke-width=".3"/>
<path d="M153.2 154.4l3 .6-3 .6z" fill="#008000"/>
<path d="M88.8 155h3M153.2 154.4l3 .6-3 .6z" fill="none" stroke="#008000" stroke-width=".3"/>
<path d="M88.8 155l3-.6v1.2z" fill="#008000"/>
<path d="M88.8 155l3-.6v1.2zM88.8 155h64.4M88.8 154v27.7" fill="none" stroke="#008000" stroke-width=".3"/>
<path d="M88.8 155l3-.6v1.2z" fill="#008000"/>
<path d="M78.5 155h3M88.8 155l3-.6v1.2z" fill="none" stroke="#008000" stroke-width=".3"/>
<path d="M78.5 154.4l3 .6-3 .6z" fill="#008000"/>
<path d="M75.6 155h2.9M78.5 154.4l3 .6-3 .6zM81.5 155h7.3M81.5 154v27.7M88.8 154v27.7M91.8 155h2.9M102.9 191.5v3" fill="none" stroke="#008000" stroke-width=".3"/>
<path d="M102.9 191.5l.6 3h-1.2z" fill="#008000"/>
<path d="M102.9 191.5l.6 3h-1.2zM102.9 217.8v3" fill="none" stroke="#008000" stroke-width=".3"/>
<path d="M102.3 217.8h1.2l-.6 3z" fill="#008000"/>
<path d="M88.8 191.5h15.1M102.9 194.5v23.3M71.2 204.3h3M102.3 217.8h1.2l-.6 3z" fill="none" stroke="#008000" stroke-width=".3"/>
<path d="M71.2 204.3l3-.5v1.2z" fill="#008000"/>
<path d="M71.2 204.3l3-.5v1.2zM85.7 204.3h3.1" fill="none" stroke="#008000" stroke-width=".3"/>
<path d="M85.7 203.8l3.1 .5-3.1 .7z" fill="#008000"/>
<path d="M88.8 191.5v13.8M67.6 204.6h2.9M74.2 204.3h11.5M85.7 203.8l3.1 .5-3.1 .7z" fill="none" stroke="#008000" stroke-width=".3"/>
<path d="M67.6 204l2.9 .6-2.9 .6z" fill="#008000"/>
<path d="M44.6 204.6h3M67.6 204l2.9 .6-2.9 .6z" fill="none" stroke="#008000" stroke-width=".3"/>
<path d="M44.6 204.6l3-.6v1.2z" fill="#008000"/>
<path d="M44.6 204.6l3-.6v1.2zM47.6 204.6h20M56.2 232.4h3" fill="none" stroke="#008000" stroke-width=".3"/>
<path d="M56.2 231.8l3 .6-3 .6z" fill="#008000"/>
<path d="M56.2 231.8l3 .6-3 .6zM64.6 232.4h3" fill="none" stroke="#008000" stroke-width=".3"/>
<path d="M64.6 232.4l3-.6v1.2z" fill="#008000"/>
<path d="M48.2 232.4h8M59.2 232.4h11.3M59.2 223.4v10M64.6 232.4l3-.6v1.2zM64.6 223.4v10" fill="none" stroke="#008000" stroke-width=".3"/>
<path d="M64.6 232.4l3-.6v1.2z" fill="#008000"/>
<path d="M64.6 232.4l3-.6v1.2zM155.9 232.4h3" fill="none" stroke="#008000" stroke-width=".3"/>
<path d="M155.9 231.8l3 .6-3 .6z" fill="#008000"/>
<path d="M64.6 223.4v10M67.6 232.4h88.3M155.9 231.8l3 .6-3 .6zM158.9 232.4h3M158.9 222.1v11.3" fill="none" stroke="#008000" stroke-width=".3"/>
<path d="M158.9 232.4l3-.6v1.2z" fill="#008000"/>
<path d="M158.9 232.4l3-.6v1.2zM204.5 232.4h3.1" fill="none" stroke="#008000" stroke-width=".3"/>
<path d="M204.5 231.8l3.1 .6-3.1 .6z" fill="#008000"/>
<path d="M158.9 222.1v11.3M161.9 232.4h1.2M168.3 232.4h36.2M204.5 231.8l3.1 .6-3.1 .6zM159.9 243h3" fill="none" stroke="#008000" stroke-width=".3"/>
<path d="M159.9 243l3-.6v1.2z" fill="#008000"/>
<path d="M159.9 243l3-.6v1.2zM204.5 243h3.1" fill="none" stroke="#008000" stroke-width=".3"/>
<path d="M204.5 242.4l3.1 .6-3.1 .6z" fill="#008000"/>
<path d="M162.9 243h8.5M176.7 243h27.8M177.2 258.4v3.1M204.5 242.4l3.1 .6-3.1 .6z" fill="none" stroke="#008000" stroke-width=".3"/>
<path d="M176.6 258.4h1.2l-.6 3.1z" fill="#008000"/>
<path d="M177.2 222.1v3M176.6 258.4h1.2l-.6 3.1z" fill="none" stroke="#008000" stroke-width=".3"/>
<path d="M177.2 222.1l.6 3h-1.2z" fill="#008000"/>
<path d="M158.9 222.1h19.3M177.2 222.1l.6 3h-1.2zM177.2 225.1v33.3M36.5 257v3.1" fill="none" stroke="#008000" stroke-width=".3"/>
<path d="M35.9 257h1.2l-.6 3.1z" fill="#008000"/>
<path d="M35.9 257h1.2l-.6 3.1zM36.5 244.1v3" fill="none" stroke="#008000" stroke-width=".3"/>
<path d="M36.5 244.1l.6 3h-1.2z" fill="#008000"/>
<path d="M35.6 244.1h6.9M36.5 244.1l.6 3h-1.2zM36.5 241v3.1M36.5 247.1v9.9M35.6 260.1h6.9" fill="none" stroke="#008000" stroke-width=".3"/>
<path d="M35.9 241h1.2l-.6 3.1z" fill="#008000"/>
<path d="M36.5 180.5v2.9M35.9 241h1.2l-.6 3.1z" fill="none" stroke="#008000" stroke-width=".3"/>
<path d="M36.5 180.5l.6 2.9h-1.2z" fill="#008000"/>
<path d="M35.6 180.5h6.9M36.5 180.5l.6 2.9h-1.2zM36.5 183.4v57.6M35.6 244.1h6.9M44.4 271.7h3" fill="none" stroke="#008000" stroke-width=".3"/>
<path d="M44.4 271.1l3 .6-3 .6z" fill="#008000"/>
<path d="M44.4 271.1l3 .6-3 .6zM53.7 271.7h3" fill="none" stroke="#008000" stroke-width=".3"/>
<path d="M53.7 271.7l3-.6v1.2z" fill="#008000"/>
<path d="M41.3 271.7h3.1M47.4 271.7h6.3M47.4 263.7v9M53.7 271.7l3-.6v1.2zM53.7 263.7v9M56.7 271.7h3.1" fill="none" stroke="#008000" stroke-width=".3"/>
<path d="M47.4 271.7l3-.6v1.2z" fill="#008000"/>
<path d="M39.6 271.7h2.9M47.4 271.7l3 .6" fill="none" stroke="#008000" stroke-width=".3"/>
<path d="M39.6 271.1l2.9 .6-2.9 .6z" fill="#008000"/>
<path d="M32.8 271.7h6.8M39.6 271.1l2.9 .6-2.9 .6zM42.5 263.7v9M47.4 263.7v9M49.8 271.2l-2.4 .5h-4.9M50.4 271.7h2.9M50.4 271.2v1.1M53.7 271.7h3" fill="none" stroke="#008000" stroke-width=".3"/>
<path d="M53.7 271.7l3-.6v1.2z" fill="#008000"/>
<path d="M53.7 271.7l3-.6v1.2zM117.8 271.7h3" fill="none" stroke="#008000" stroke-width=".3"/>
<path d="M117.8 271.1l3 .6-3 .6z" fill="#008000"/>
<path d="M53.7 263.7v9M56.7 271.7h64.1M117.8 271.1l3 .6-3 .6zM120.8 263.7v9" fill="none" stroke="#008000" stroke-width=".3"/>
<path d="M117.8 271.1l3 .6-3 .6z" fill="#008000"/>
<path d="M117.8 271.1l3 .6-3 .6zM128.4 271.7h3" fill="none" stroke="#008000" stroke-width=".3"/>
<path d="M128.4 271.7l3-.6v1.2z" fill="#008000"/>
<path d="M217.4 187v3M114.8 271.7h3M120.8 271.7h7.6M120.8 263.7v9M128.4 271.7l3-.6v1.2zM128.4 263.7v9M131.4 271.7h3" fill="none" stroke="#008000" stroke-width=".3"/>
<path d="M217.4 187l.6 3h-1.1z" fill="#008000"/>
<path d="M217.4 187l.6 3h-1.1zM217.4 197.3v3" fill="none" stroke="#008000" stroke-width=".3"/>
<path d="M216.9 197.3h1.1l-.6 3z" fill="#008000"/>
<path d="M209.4 187h9M216.9 197.3h1.1l-.6 3zM217.4 190v7.3M209.4 200.3h9M217.4 200.3v3" fill="none" stroke="#008000" stroke-width=".3"/>
<path d="M217.4 200.3l.6 3h-1.1z" fill="#008000"/>
<path d="M217.4 200.3l.6 3h-1.1zM217.4 260.7v3" fill="none" stroke="#008000" stroke-width=".3"/>
<path d="M216.9 260.7h1.1l-.6 3z" fill="#008000"/>
<path d="M309.6 147.4v3.1M209.4 200.3h9M217.4 203.3v57.4M209.4 263.7h9M216.9 260.7h1.1l-.6 3z" fill="none" stroke="#008000" stroke-width=".3"/>
<path d="M309.6 147.4l.5 3.1h-1.2z" fill="#008000"/>
<path d="M309.6 147.4l.5 3.1h-1.2zM309.6 258.4v3.1" fill="none" stroke="#008000" stroke-width=".3"/>
<path d="M308.9 258.4h1.2l-.5 3.1z" fill="#008000"/>
<path d="M308.5 147.4h38M309.6 150.5v107.9M324.2 158.1v3M308.9 258.4h1.2l-.5 3.1z" fill="none" stroke="#008000" stroke-width=".3"/>
<path d="M324.2 158.1l.6 3h-1.2z" fill="#008000"/>
<path d="M324.2 158.1l.6 3h-1.2zM324.2 258.4v3.1" fill="none" stroke="#008000" stroke-width=".3"/>
<path d="M323.6 258.4h1.2l-.6 3.1z" fill="#008000"/>
<path d="M323.2 158.1h20.3M324.2 161.1v97.3M336.5 199.2h3M323.6 258.4h1.2l-.6 3.1z" fill="none" stroke="#008000" stroke-width=".3"/>
<path d="M336.5 199.2l3-.6v1.2z" fill="#008000"/>
<path d="M336.5 199.2l3-.6v1.2zM343.5 199.2h3" fill="none" stroke="#008000" stroke-width=".3"/>
<path d="M343.5 198.6l3 .6-3 .6z" fill="#008000"/>
<path d="M346.5 143.9h3.1M336.5 181.5v18.7M339.5 199.2h4M343.5 198.6l3 .6-3 .6z" fill="none" stroke="#008000" stroke-width=".3"/>
<path d="M346.5 143.9l3.1-.5v1.2z" fill="#008000"/>
<path d="M346.5 143.9l3.1-.5v1.2zM394.9 143.9h3" fill="none" stroke="#008000" stroke-width=".3"/>
<path d="M394.9 143.4l3 .5-3 .7z" fill="#008000"/>
<path d="M346.5 143v4.4M349.6 143.9h45.3M394.9 143.4l3 .5-3 .7zM168.4 258.4v3.1" fill="none" stroke="#008000" stroke-width=".3"/>
<path d="M167.8 258.4h1.2l-.6 3.1z" fill="#008000"/>
<path d="M167.8 258.4h1.2l-.6 3.1zM168.4 245.3v3" fill="none" stroke="#008000" stroke-width=".3"/>
<path d="M168.4 245.3l.6 3h-1.2z" fill="#008000"/>
<path d="M152.5 243.1h3.1M159.9 245.3h9.5M168.4 245.3l.6 3h-1.2zM168.4 248.3v10.1" fill="none" stroke="#008000" stroke-width=".3"/>
<path d="M152.5 242.6l3.1 .5-3.1 .7z" fill="#008000"/>
<path d="M45.5 243.1h3.1M152.5 242.6l3.1 .5-3.1 .7z" fill="none" stroke="#008000" stroke-width=".3"/>
<path d="M45.5 243.1l3.1-.5v1.2z" fill="#008000"/>
<path d="M168.8 238v3M45.5 243.1l3.1-.5v1.2zM48.6 243.1h103.9" fill="none" stroke="#008000" stroke-width=".3"/>
<path d="M168.2 238h1.2l-.6 3z" fill="#008000"/>
<path d="M168.2 238h1.2l-.6 3zM168.8 222.1v3" fill="none" stroke="#008000" stroke-width=".3"/>
<path d="M168.8 222.1l.6 3h-1.2z" fill="#008000"/>
<path d="M235.9 133.5h3M158.9 222.1h10.9M168.8 222.1l.6 3h-1.2zM168.8 225.1v12.9M159.9 241h9.9" fill="none" stroke="#008000" stroke-width=".3"/>
<path d="M235.9 133.5l3-.6v1.2z" fill="#008000"/>
<path d="M235.9 133.5l3-.6v1.2zM394.9 133.5h3" fill="none" stroke="#008000" stroke-width=".3"/>
<path d="M394.9 132.9l3 .6-3 .6z" fill="#008000"/>
<path d="M238.9 133.5h156M394.9 132.9l3 .6-3 .6zM298.4 258.4v3.1" fill="none" stroke="#008000" stroke-width=".3"/>
<path d="M297.9 258.4h1.2l-.7 3.1z" fill="#008000"/>
<path d="M298.4 107.4v3.1M297.9 258.4h1.2l-.7 3.1z" fill="none" stroke="#008000" stroke-width=".3"/>
<path d="M298.4 107.4l.7 3.1h-1.2z" fill="#008000"/>
<path d="M298.4 107.4l.7 3.1h-1.2zM298.4 110.5v147.9M123.7 183v3" fill="none" stroke="#008000" stroke-width=".3"/>
<path d="M123.7 183l.6 3h-1.2z" fill="#008000"/>
<path d="M123.7 183l.6 3h-1.2zM123.7 217.8v3" fill="none" stroke="#008000" stroke-width=".3"/>
<path d="M123.1 217.8h1.2l-.6 3z" fill="#008000"/>
<path d="M121.5 183h3.2M123.7 186v31.8M123.1 217.8h1.2l-.6 3z" fill="none" stroke="#008000" stroke-width=".3"/>
<text font-size="19.5" x="167.5" y="43.5">HALA Č. 19</text>
<g font-size="9.7">
<text x="113" y="87.9">Přízemí</text>
<text x="302.8" y="87.8">1. patro</text>
</g>
<g font-size="6.9" fill="#f00">
<text x="110.4" y="99">A-A ( 1 : 150 )</text>
<text x="300.5" y="96.8">C-C ( 1 : 150 )</text>
</g>
<g font-size="4.8">
<text x="39" y="9.3">1</text>
<text x="89" y="9.3">2</text>
<text x="139" y="9.3">3</text>
<text x="189" y="9.3">4</text>
<text x="239" y="9.3">5</text>
<text x="289" y="9.3">6</text>
<text x="339" y="9.3">7</text>
<text x="389" y="9.3">8</text>
<text x="16.3" y="25.3">A</text>
<text x="411.3" y="25.3">A</text>
<text x="16.3" y="75.3">B</text>
<text x="411.3" y="75.3">B</text>
<text x="215.7" y="114.3" transform="rotate(-90 215.7 114.3)">1,3</text>
<text x="16.2" y="125.3">C</text>
<text x="34.9" y="120.2" transform="rotate(-90 34.9 120.2)">3,1</text>
<text x="45.5" y="121.9">1,1</text>
<text x="67" y="121.9">5,4</text>
<text x="102" y="121.9">5,1</text>
<text x="135.3" y="121.9">4,9</text>
<text x="215.7" y="124.3" transform="rotate(-90 215.7 124.3)">1,7</text>
<text x="411.2" y="125.3">C</text>
<text x="160.5" y="127.9" transform="rotate(-90 160.5 127.9)">5,4</text>
<text x="171.2" y="128.4" transform="rotate(-90 171.2 128.4)">6</text>
<text x="313.3" y="131.8">24,3</text>
<text x="35.6" y="135.5" transform="rotate(-90 35.6 135.5)">2</text>
<text x="90.9" y="137.1">max. výška 3,3m</text>
<text x="369.7" y="142.3">7,7</text>
<text x="62.8" y="148.1" transform="rotate(-90 62.8 148.1)">11,1</text>
<text x="34.9" y="154.4" transform="rotate(-90 34.9 154.4)">3,2</text>
<text x="82.6" y="153.3">1,1</text>
<text x="118.9" y="153.3">10,1</text>
<text x="148.8" y="161.6">1,5</text>
<text x="66.8" y="171.9">0,8</text>
<text x="16.2" y="175.3">D</text>
<text x="34.9" y="174.1" transform="rotate(-90 34.9 174.1)">2,7</text>
<text x="411.2" y="175.3">D</text>
<text x="169.2" y="181.3">max. výška 8,5m</text>
<text x="113.7" y="186.2" transform="rotate(-90 113.7 186.2)">11</text>
<text x="251.7" y="191.6">max. výška 2,5m</text>
<text x="296.8" y="188" transform="rotate(-90 296.8 188)">23,1</text>
<text x="216.4" y="194.7" transform="rotate(-90 216.4 194.7)">2</text>
<text x="339" y="197.5">1,5</text>
<text x="359.1" y="192.1">max. výška 8,5m</text>
<text x="55" y="202.9">3,9</text>
<text x="77.5" y="202.6">2,6</text>
<text x="132.7" y="201.7" transform="rotate(-90 132.7 201.7)">6,5</text>
<text x="101.2" y="208.7" transform="rotate(-90 101.2 208.7)">4,4</text>
<text x="122" y="204.5" transform="rotate(-90 122 204.5)">5,7</text>
<text x="307.8" y="208" transform="rotate(-90 307.8 208)">17,1</text>
<text x="34.9" y="214.8" transform="rotate(-90 34.9 214.8)">9,5</text>
<text x="140.1" y="211.5" transform="rotate(-90 140.1 211.5)">3,6</text>
<text x="322.5" y="213.3" transform="rotate(-90 322.5 213.3)">15,5</text>
<text x="16.3" y="225.3">E</text>
<text x="411.3" y="225.3">E</text>
<text x="48.7" y="230.7">0,8</text>
<text x="108.1" y="230.7">14,2</text>
<text x="180.7" y="230.7">7,3</text>
<text x="167.1" y="234.1" transform="rotate(-90 167.1 234.1)">2,8</text>
<text x="215.7" y="234.6" transform="rotate(-90 215.7 234.6)">9,5</text>
<text x="97" y="241.5">16,5</text>
<text x="175.5" y="244.3" transform="rotate(-90 175.5 244.3)">5,9</text>
<text x="181.2" y="241.3">7,2</text>
<text x="34.9" y="254.6" transform="rotate(-90 34.9 254.6)">2,4</text>
<text x="166.7" y="256" transform="rotate(-90 166.7 256)">2,4</text>
<text x="16.4" y="275.3">F</text>
<text x="33.3" y="270.1">0,7</text>
<text x="49.5" y="270.7">1</text>
<text x="83.7" y="270.1">10,1</text>
<text x="122" y="270.1">1,1</text>
<text x="411.4" y="275.3">F</text>
<text x="39" y="291.3">1</text>
<text x="89" y="291.3">2</text>
<text x="139" y="291.3">3</text>
<text x="189" y="291.3">4</text>
<text x="239" y="291.3">5</text>
<text x="289" y="291.3">6</text>
<text x="339" y="291.3">7</text>
<text x="389" y="291.3">8</text>
</g>
</svg>
